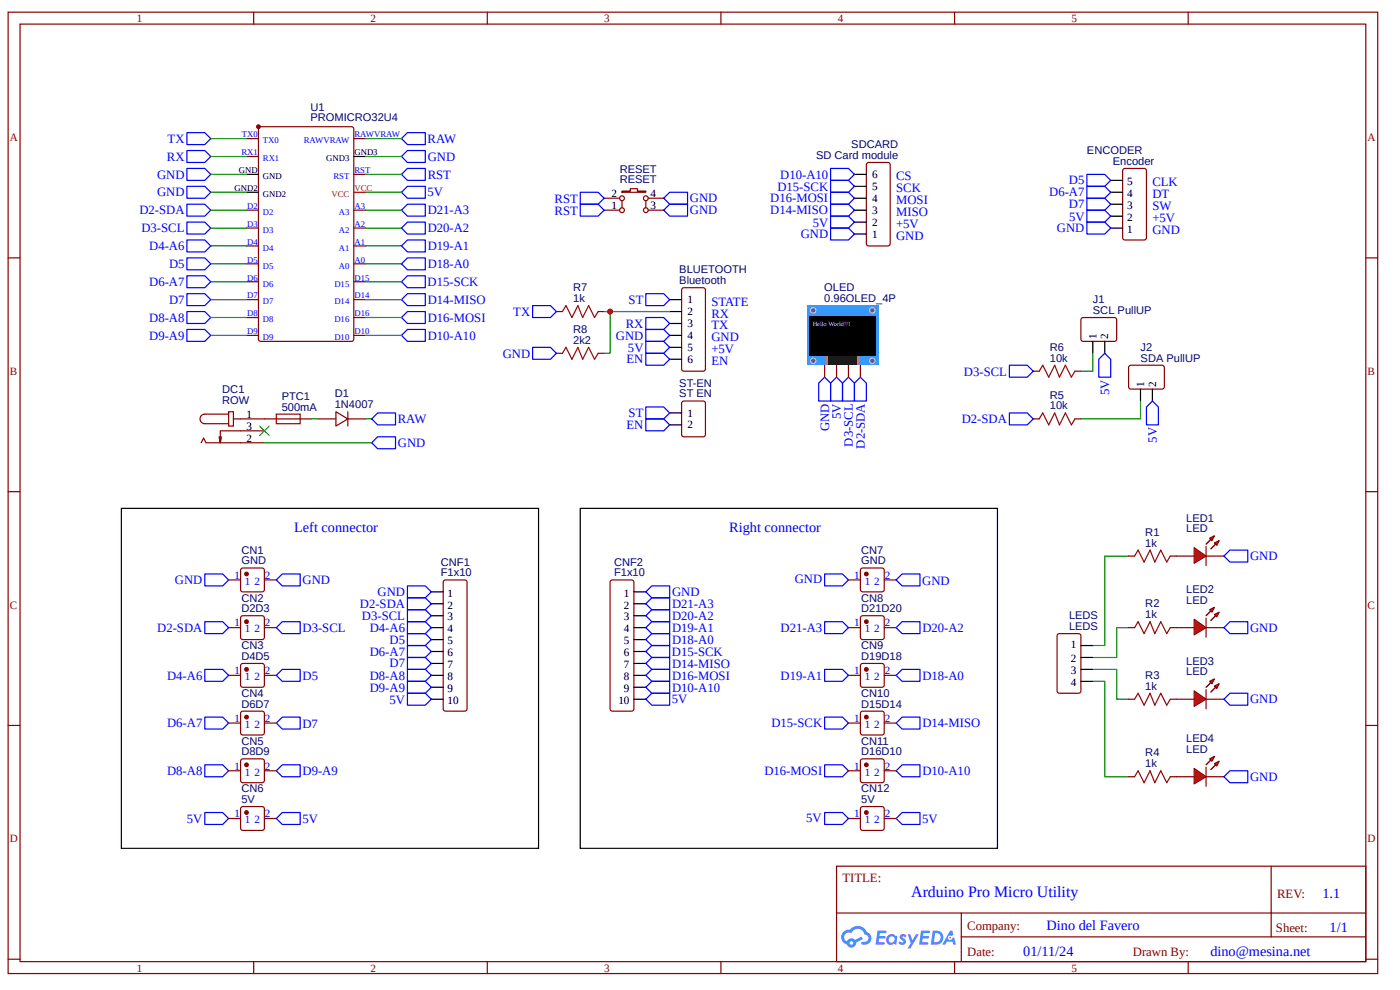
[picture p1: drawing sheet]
<svg xmlns="http://www.w3.org/2000/svg" width="297mm" height="210mm" viewBox="0 0 297 210" stroke-linecap="round" stroke-linejoin="round" font-family="sans-serif">
<g fill="none" stroke="#800" stroke-width=".25">
<path d="M1.7 2.6h290.6v203.8h-290.6zM4.3 5.1h285.5v198.8h-285.5zM53.8 2.6v2.5M103.4 2.6v2.5M152.9 2.6v2.5M202.5 2.6v2.5M252.1 2.6v2.5M1.7 54.7h2.6M289.8 54.7h2.5M1.7 104.2h2.6M289.8 104.2h2.5M1.7 153.8h2.6"/>
<path d="M289.8 153.8h2.5M177.5 183.6h112.3v20.3h-112.3zM177.5 193.6h112.2M203.9 198.6h85.8M203.9 193.6v10.1M269.7 183.7v14.9M1.7 203.4h2.6M53.8 203.9v2.5M103.4 203.9v2.5M152.9 203.9v2.5M202.5 203.9v2.5M252.1 203.9v2.5"/>
<path d="M289.8 203.4h2.5"/>
</g>
<g fill="#58f">
<path d="M191.1 198.2l.5-.2 .4 .1 .3 .3-.3 .4a.33 .33 0 0 0-.2-.3 .33 .33 0 0 0-.4 .1l.1 .1a.85 .85 0 0 1 .6 .7 .85 .85 0 0 1-.3 .8l-.6 .1-.6-.4 .3-.4 .5 .3 .3-.1-.1-.2a.88 .88 0 0 1-.5-1.3z"/>
<path d="M192.6 198.1h.5l.5 1.3 .7-1.3h.6l-1.8 3h-.5l.6-1.1z"/>
<path d="M186.2 197.3h1.6l.2 .1v.4h-1.3l-.1 .6h1.1l.2 .3-.3 .3h-1.1l-.1 .8h1.2l.1 .2-.1 .2-1.9 .1z"/>
<path d="M195.4 197.3h1.7l.2 .1-.1 .4h-1.3l-.1 .6h1.1l.2 .3-.2 .3h-1.2l-.1 .8h1.2l.2 .2-.2 .2-1.8 .1z"/>
<path d="M201.6 197.3h.4l.3 .9-.5 .2a.49 .49 0 0 0-.7 .2 .49 .49 0 0 0 .3 .7 .49 .49 0 0 0 .7-.4l.3-.2 .4 1.6h-.6l-.1-.7h-1.2l-.4 .7h-.6z"/>
<path d="M197.9 197.3l-.4 3h.9a1.51 1.51 0 0 0 1.7-1.5 1.51 1.51 0 0 0-1.7-1.5zM198.4 197.8a1.02 1.02 0 0 1 1.1 1.2 1.02 1.02 0 0 1-1.4 .8z"/>
<path d="M188.4 198.3a1.11 1.11 0 0 0-.3 1.6 1.11 1.11 0 0 0 1.6 .2l.5 .2 .2-1.7-.4-.2a1.01 1.01 0 0 0-1.6-.1zM188.5 199.2a.66 .66 0 0 1 1.3 0 .66 .66 0 0 1-1.3 0z"/>
<path d="M178.9 197.6a1.58 1.58 0 0 0 .8 2.6 1.01 1.01 0 0 0 1.1 .7 1.01 1.01 0 0 0 .8-1.1l1.5-.7-.4-.5-1.3 .7a1.02 1.02 0 0 0-1.7 .3 .99 .99 0 0 1-.5-1.4 .99 .99 0 0 1 1.4-.3 1.48 1.48 0 0 1 1.5-1 1.48 1.48 0 0 1 1.4 1.2 .82 .82 0 0 1 .7 1.1 .82 .82 0 0 1-1.2 .5l-.3 .1v.3a1.4 1.4 0 0 0 2-.6 1.4 1.4 0 0 0-.8-1.9 2.18 2.18 0 0 0-3.7-.5l-.7 .1zM180.2 199.9a.4 .4 0 0 1 .8 0 .4 .4 0 0 1-.8 0z"/>
<circle cx="201.6" cy="198.8" r=".19"/>
</g>
<g fill="none" stroke="#00f" stroke-width=".25">
<path d="M39.7 35.7h3.7l1.3 1.3-1.3 1.2h-3.7zM39.7 39.5h3.7l1.3 1.3-1.3 1.2h-3.7zM39.7 28.1h3.7l1.3 1.3-1.3 1.3h-3.7zM39.7 31.9h3.7l1.3 1.3-1.3 1.2h-3.7zM85.2 29.4l1.2-1.3h3.8v2.6h-3.8zM85.2 33.2l1.2-1.3h3.8v2.5h-3.8zM85.2 37l1.2-1.3h3.8v2.5h-3.8zM39.7 43.3h3.7l1.3 1.3-1.3 1.2h-3.7zM39.7 47.1h3.7l1.3 1.3-1.3 1.2h-3.7zM39.7 50.9h3.7l1.3 1.2-1.3 1.3h-3.7zM39.7 54.7h3.7l1.3 1.2-1.3 1.3h-3.7zM39.7 58.5h3.7l1.3 1.2-1.3 1.3h-3.7z"/>
<path d="M85.2 59.7l1.2-1.2h3.8v2.5h-3.8zM85.2 40.8l1.2-1.3h3.8v2.5h-3.8zM85.2 52.1l1.2-1.2h3.8v2.5h-3.8zM85.2 48.4l1.2-1.3h3.8v2.5h-3.8zM86.4 54.7h3.8v2.5h-3.8l-1.2-1.3zM86.4 43.3h3.8v2.5h-3.8l-1.2-1.2zM123.1 40.8h3.8l1.3 1.2-1.3 1.3h-3.8zM123.1 43.3h3.8l1.3 1.3-1.3 1.2h-3.8zM140.8 44.6l1.3-1.3h3.8v2.5h-3.8zM140.8 42l1.3-1.2h3.8v2.5h-3.8zM39.7 62.3h3.7l1.3 1.2-1.3 1.3h-3.7zM39.7 66.1h3.7l1.3 1.2-1.3 1.3h-3.7z"/>
<path d="M39.7 69.8h3.7l1.3 1.3-1.3 1.3h-3.7zM85.2 71.1l1.2-1.3h3.8v2.6h-3.8zM85.2 63.5l1.2-1.2h3.8v2.5h-3.8zM86.4 66.1h3.8v2.5h-3.8l-1.2-1.3zM137 69.8h3.8l1.3 1.3-1.3 1.3h-3.8zM137 72.4h3.8l1.3 1.2-1.3 1.3h-3.8zM137 62.3h3.8l1.3 1.2-1.3 1.3h-3.8zM137 74.9h3.8l1.3 1.3-1.3 1.2h-3.8zM177.5 80l1.2 1.2v3.8h-2.5v-3.8zM180 80l1.3 1.2v3.8h-2.6v-3.8zM182.5 80l1.3 1.2v3.8h-2.5v-3.8zM78.9 88.8l1.2-1.3h3.8v2.6h-3.8z"/>
<path d="M78.9 93.9l1.2-1.3h3.8v2.5h-3.8zM137 86.3h3.8l1.3 1.2-1.3 1.3h-3.8zM137 88.8h3.8l1.3 1.3-1.3 1.2h-3.8zM173.7 81.2l1.2-1.2 1.3 1.2v3.8h-2.5zM86.4 139.4h3.8l1.3 1.3-1.3 1.2h-3.8zM86.4 136.9h3.8l1.3 1.2-1.3 1.3h-3.8zM86.4 134.3h3.8l1.3 1.3-1.3 1.3h-3.8zM86.4 131.8h3.8l1.3 1.3-1.3 1.2h-3.8zM86.4 129.3h3.8l1.3 1.2-1.3 1.3h-3.8zM86.4 126.7h3.8l1.3 1.3-1.3 1.3h-3.8zM86.4 124.2h3.8l1.3 1.3-1.3 1.2h-3.8zM137 138.1l1.3-1.2h3.8v2.5h-3.8z"/>
<path d="M137 135.6l1.3-1.3h3.8v2.6h-3.8zM137 133.1l1.3-1.3h3.8v2.5h-3.8zM137 130.5l1.3-1.2h3.8v2.5h-3.8zM137 128l1.3-1.3h3.8v2.6h-3.8zM138.3 139.4h3.8v2.5h-3.8l-1.3-1.2zM138.3 124.2h3.8v2.5h-3.8l-1.3-1.2zM86.4 144.4h3.8l1.3 1.3-1.3 1.3h-3.8zM86.4 141.9h3.8l1.3 1.3-1.3 1.2h-3.8zM86.4 147h3.8l1.3 1.2-1.3 1.3h-3.8zM137 145.7l1.3-1.3h3.8v2.6h-3.8zM137 143.2l1.3-1.3h3.8v2.5h-3.8zM138.3 147h3.8v2.5h-3.8l-1.3-1.3z"/>
</g>
<g fill="none" stroke="#800" stroke-width=".25">
<path d="M128.2 44.6h3.2M128.2 42h3.2M132 40.5h1.7v-.5h1.5v.5h1.8v.3h-5zM132 42.5v1.6M137 42.5v1.6M137.5 44.6h3.3M137.5 42h3.3M144.7 61.1l.4-.1h4.1l.2 .1 .2 .3 .1 16.8-.1 .3-.3 .2h-4.2l-.3-.1-.2-.3v-16.8zM174.9 77.4v2.6M177.5 77.4v2.6M180 77.4v2.6M182.5 77.4v2.6"/>
<path d="M42.7 93.9l.5-1 .5 1h12.4M47 92.6l-.3 1.3M48.5 87.3h1v3h-1zM48.5 87.8h-5.1a1.01 1.01 0 0 0-1 1 1.01 1.01 0 0 0 1 1h5.1M49.5 88.8h16.7M56.1 91.3h-9.4v2.6l-.2-1.3M67.5 88.8h3.8M71.3 87.3l2.5 1.5-2.5 1.5zM73.8 88.8h3.8M73.8 87.3v3M144.7 85.2l.4-.2h4.1l.4 .2 .1 6.9-.3 .4-4.3 .1-.4-.2-.1-6.9zM94.2 123.1l.3-.1h4.1h.3l.2 .4v26.9l-.1 .2-.3 .3h-4.2l-.3-.1-.2-.3v-26.9z"/>
<path d="M129.6 123.1l.3-.1h4.1h.3l.2 .4v26.9l-.1 .2-.3 .3h-4.2l-.2-.1-.3-.3v-26.9z"/>
<circle cx="132" cy="42" r=".51"/>
<circle cx="132" cy="44.6" r=".51"/>
<circle cx="137" cy="42" r=".51"/>
<circle cx="137" cy="44.6" r=".51"/>
</g>
<g fill="none" stroke="#000" stroke-width=".25">
<path d="M142.1 63.5h2.5M142.1 66.1h2.5M142.1 68.6h2.5M142.1 71.1h2.5M142.1 73.6h2.5M142.1 76.2h2.5M142.1 87.5h2.5M142.1 90.1h2.5M91.5 125.5h2.5M91.5 128h2.5M91.5 130.5h2.5M91.5 133.1h2.5"/>
<path d="M91.5 135.6h2.5M91.5 138.1h2.5M134.5 125.5h2.5M134.5 128h2.5M134.5 130.5h2.5M134.5 133.1h2.5M134.5 135.6h2.5M134.5 138.1h2.5M91.5 140.7h2.5M91.5 143.2h2.5M91.5 145.7h2.5M91.5 148.2h2.5"/>
<path d="M134.5 140.7h2.5M134.5 143.2h2.5M134.5 145.7h2.5M134.5 148.2h2.5"/>
</g>
<path d="M55.1 90.3l2 2.1zM57.1 90.3l-2 2.1z" fill="#000"/>
<path d="M55.1 90.3l2 2.1M57.1 90.3l-2 2.1" fill="none" stroke="#3c3" stroke-width=".25"/>
<path d="M56.1 93.9h22.8M66.2 88.8h1.3M77.6 88.8h1.3" fill="none" stroke="#080" stroke-width=".25"/>
<path d="M58.6 87.8h5.1v2h-5.1z" fill="none" stroke="#a00000" stroke-width=".25"/>
<path d="M171.2 64.8h15.1v12.6h-15.1z" fill="#3299ff"/>
<circle cx="172.5" cy="76.5" r=".58" fill="#666"/>
<circle cx="172.5" cy="76.5" r=".58" fill="none" stroke="#ccc" stroke-width=".25"/>
<circle cx="185.1" cy="76.5" r=".58" fill="#666"/>
<circle cx="185.1" cy="76.5" r=".58" fill="none" stroke="#ccc" stroke-width=".25"/>
<circle cx="172.5" cy="65.8" r=".58" fill="#666"/>
<circle cx="172.5" cy="65.8" r=".58" fill="none" stroke="#ccc" stroke-width=".25"/>
<circle cx="185.1" cy="65.8" r=".58" fill="#666"/>
<circle cx="185.1" cy="65.8" r=".58" fill="none" stroke="#ccc" stroke-width=".25"/>
<path d="M175.3 75.4h6.9v2h-6.9z" fill="#fff"/>
<path d="M175.5 75.4v2M181.9 75.4v2" fill="none" stroke="#fc0" stroke-width=".33"/>
<path d="M175.8 75.4h5.9v2h-5.9z" fill="#323232"/>
<path d="M171.7 67.1h14.1v8.3h-14.1z" fill="#000"/>
<path d="M183.9 34.6l.4-.2h4l.3 .1 .2 .4 .1 16.7-.1 .3-.4 .2h-4.1h-.3l-.2-.4v-16.8zM238.3 35.9l.4-.2h4l.3 .1 .2 .3v14.3l-.1 .3-.3 .2h-4.1l-.3-.1-.2-.3v-14.3z" fill="none" stroke="#800" stroke-width=".25"/>
<path d="M181.3 39.5h2.5M181.3 37h2.5M235.6 38.2h2.6M181.3 49.6h2.5M181.3 47.1h2.5M181.3 44.6h2.5M181.3 42h2.5M235.6 48.4h2.6M235.6 45.8h2.6M235.6 43.3h2.6M235.6 40.8h2.6" fill="none" stroke="#000" stroke-width=".25"/>
<g fill="none" stroke="#00f" stroke-width=".25">
<path d="M176.2 38.2h3.8l1.3 1.3-1.3 1.3h-3.8zM176.2 35.7h3.8l1.3 1.3-1.3 1.2h-3.8zM230.6 37h3.8l1.2 1.2-1.2 1.3h-3.8zM230.6 39.5h3.8l1.2 1.3-1.2 1.2h-3.8zM176.2 48.4h3.8l1.3 1.2-1.3 1.3h-3.8zM176.2 45.8h3.8l1.3 1.3-1.3 1.3h-3.8zM176.2 43.3h3.8l1.3 1.3-1.3 1.2h-3.8zM176.2 40.8h3.8l1.3 1.2-1.3 1.3h-3.8zM230.6 47.1h3.8l1.2 1.3-1.2 1.2h-3.8zM230.6 44.6h3.8l1.2 1.2-1.2 1.3h-3.8zM230.6 42h3.8l1.2 1.3-1.2 1.3h-3.8zM43.4 121.7h3.8l1.3 1.3-1.3 1.2h-3.8z"/>
<path d="M43.4 131.8h3.8l1.3 1.3-1.3 1.2h-3.8zM58.6 133.1l1.3-1.3h3.8v2.5h-3.8zM174.9 121.7h3.8l1.3 1.3-1.3 1.2h-3.8zM174.9 131.8h3.8l1.3 1.3-1.3 1.2h-3.8zM190.1 133.1l1.3-1.3h3.8v2.5h-3.8zM43.4 141.9h3.8l1.3 1.3-1.3 1.2h-3.8zM43.4 152h3.8l1.3 1.3-1.3 1.3h-3.8zM58.6 143.2l1.3-1.3h3.8v2.5h-3.8zM58.6 153.3l1.3-1.3h3.8v2.6h-3.8zM174.9 141.9h3.8l1.3 1.3-1.3 1.2h-3.8zM174.9 152h3.8l1.3 1.3-1.3 1.3h-3.8zM190.1 143.2l1.3-1.3h3.8v2.5h-3.8z"/>
<path d="M190.1 153.3l1.3-1.3h3.8v2.6h-3.8zM43.4 172.3h3.8l1.3 1.2-1.3 1.3h-3.8zM43.4 162.1h3.8l1.3 1.3-1.3 1.3h-3.8zM58.6 163.4l1.3-1.3h3.8v2.6h-3.8zM174.9 162.1h3.8l1.3 1.3-1.3 1.3h-3.8zM190.1 173.5l1.3-1.2h3.8v2.5h-3.8zM191.4 162.1h3.8v2.6h-3.8l-1.3-1.3z"/>
</g>
<path d="M253.3 116.1l2.6 1.8-2.6 1.5z" fill="#f00"/>
<path d="M253.3 116.1l2.6 1.8-2.6 1.5zM255.9 115.9v4" fill="none" stroke="#800" stroke-width=".25"/>
<path d="M255.9 115.4l1-1z" fill="#800"/>
<path d="M256.9 114.4l-1 1" fill="none" stroke="#800" stroke-width=".25"/>
<path d="M256.9 116.4l1-1z" fill="#800"/>
<path d="M257.9 115.4l-1 1" fill="none" stroke="#800" stroke-width=".25"/>
<path d="M256.6 114.1l1-.5-.5 1z" fill="#f00"/>
<path d="M256.6 114.1l1-.5-.5 1z" fill="none" stroke="#800" stroke-width=".25"/>
<path d="M257.6 115.1l1-.5-.5 1z" fill="#f00"/>
<path d="M249.5 117.9h3.8M255.9 117.9h3.8M257.6 115.1l1-.5-.5 1z" fill="none" stroke="#800" stroke-width=".25"/>
<path d="M253.3 131.3l2.6 1.8-2.6 1.5z" fill="#f00"/>
<path d="M253.3 131.3l2.6 1.8-2.6 1.5zM255.9 131v4.1" fill="none" stroke="#800" stroke-width=".25"/>
<path d="M255.9 130.5l1-1z" fill="#800"/>
<path d="M256.9 129.5l-1 1" fill="none" stroke="#800" stroke-width=".25"/>
<path d="M256.9 131.6l1-1.1z" fill="#800"/>
<path d="M257.9 130.5l-1 1.1" fill="none" stroke="#800" stroke-width=".25"/>
<path d="M256.6 129.3l1-.5-.5 1z" fill="#f00"/>
<path d="M256.6 129.3l1-.5-.5 1z" fill="none" stroke="#800" stroke-width=".25"/>
<path d="M257.6 130.3l1-.5-.5 1z" fill="#f00"/>
<path d="M249.5 133.1h3.8M255.9 133.1h3.8M257.6 130.3l1-.5-.5 1z" fill="none" stroke="#800" stroke-width=".25"/>
<path d="M253.3 146.5l2.6 1.7-2.6 1.6z" fill="#f00"/>
<path d="M253.3 146.5l2.6 1.7-2.6 1.6zM255.9 146.2v4.1" fill="none" stroke="#800" stroke-width=".25"/>
<path d="M255.9 145.7l1-1z" fill="#800"/>
<path d="M256.9 144.7l-1 1" fill="none" stroke="#800" stroke-width=".25"/>
<path d="M256.9 146.7l1-1z" fill="#800"/>
<path d="M257.9 145.7l-1 1" fill="none" stroke="#800" stroke-width=".25"/>
<path d="M256.6 144.4l1-.5-.5 1.1z" fill="#f00"/>
<path d="M256.6 144.4l1-.5-.5 1.1z" fill="none" stroke="#800" stroke-width=".25"/>
<path d="M257.6 145.5l1-.5-.5 1z" fill="#f00"/>
<path d="M249.5 148.2h3.8M255.9 148.2h3.8M257.6 145.5l1-.5-.5 1z" fill="none" stroke="#800" stroke-width=".25"/>
<path d="M253.3 162.9l2.6 1.8-2.6 1.5z" fill="#f00"/>
<path d="M253.3 162.9l2.6 1.8-2.6 1.5zM255.9 162.7v4" fill="none" stroke="#800" stroke-width=".25"/>
<path d="M255.9 162.1l1-1z" fill="#800"/>
<path d="M256.9 161.1l-1 1" fill="none" stroke="#800" stroke-width=".25"/>
<path d="M257.9 162.1l-1 1.1z" fill="#800"/>
<path d="M257.9 162.1l-1 1.1" fill="none" stroke="#800" stroke-width=".25"/>
<path d="M256.6 160.9l1-.5-.5 1z" fill="#f00"/>
<path d="M256.6 160.9l1-.5-.5 1z" fill="none" stroke="#800" stroke-width=".25"/>
<path d="M257.6 161.9l1-.5-.5 1z" fill="#f00"/>
<path d="M55 27l.3-.1h19.3l.4 .3 .1 44.7-.4 .4-19.4 .1-.4-.3-.1-44.7zM239.4 117.9h1.3M248.3 117.9h1.2M224.4 134.5l.4-.2h4l.5 .3v11.9l-.3 .4-4.2 .1-.5-.3v-11.9zM239.4 133.1h1.3M248.3 133.1h1.2M239.4 148.2h1.3M248.3 148.2h1.2M239.4 164.7h1.3M248.3 164.7h5M255.9 164.7h3.8M257.6 161.9l1-.5-.5 1z" fill="none" stroke="#800" stroke-width=".25"/>
<path d="M260.9 116.6h3.8v2.6h-3.8l-1.2-1.3zM259.7 133.1l1.2-1.3h3.8v2.5h-3.8zM260.9 147h3.8v2.5h-3.8l-1.2-1.3zM259.7 164.7l1.2-1.3h3.8v2.5h-3.8z" fill="none" stroke="#00f" stroke-width=".25"/>
<path d="M229.3 136.9h2.5M229.3 139.4h2.5M229.3 141.9h2.5M229.3 144.4h2.5" fill="none" stroke="#000" stroke-width=".25"/>
<path d="M239.4 117.9h-5v19h-2.6M239.4 133.1h-2.5v6.3h-5.1M231.8 141.9h5.1v6.3h2.5M231.8 144.4h2.6v20.3h5" fill="none" stroke="#080" stroke-width=".25"/>
<path d="M240.7 117.9l.8-1.3 1.2 2.6 1.3-2.6 1 2.6 1.3-2.6 1.2 2.6 .8-1.3M240.7 133.1l.8-1.3 1.2 2.5 1.3-2.5 1 2.5 1.3-2.5 1.2 2.5 .8-1.2M240.7 148.2l.8-1.2 1.2 2.5 1.3-2.5 1 2.5 1.3-2.5 1.2 2.5 .8-1.3M240.7 164.7l.8-1.3 1.2 2.5 1.3-2.5 1 2.5 1.3-2.5 1.2 2.5 .8-1.2" fill="none" stroke="#a00000" stroke-width=".25"/>
<circle cx="54.8" cy="26.9" r=".38" fill="#800"/>
<g fill="none" stroke="#800" stroke-width=".25">
<path d="M52.3 29.4h2.5M52.3 33.2h2.5M75.1 29.4h2.5M75.1 37h2.5M52.3 44.6h2.5M52.3 48.4h2.5M52.3 52.1h2.5M52.3 55.9h2.5M52.3 59.7h2.5M75.1 44.6h2.5M75.1 48.4h2.5M75.1 52.1h2.5"/>
<path d="M75.1 55.9h2.5M75.1 59.7h2.5M52.3 63.5h2.5M52.3 67.3h2.5M52.3 71.1h2.5M75.1 63.5h2.5M75.1 67.3h2.5M75.1 71.1h2.5M51.2 120.6l.3-.2h4.1l.3 .2 .2 .3v4.1l-.2 .3-.3 .2h-4.1l-.3-.2-.2-.3v-4.1z"/>
<circle cx="54.8" cy="26.9" r=".38"/>
</g>
<path d="M52.3 37h2.5M75.1 33.2h2.5M52.3 40.8h2.5" fill="none" stroke="#000" stroke-width=".25"/>
<path d="M75.1 40.8h2.5" fill="none" stroke="#f00" stroke-width=".25"/>
<g fill="none" stroke="#080" stroke-width=".25">
<path d="M44.7 33.2h7.6M44.7 29.4h7.6M44.7 37h7.6M77.6 33.2h7.6M77.6 29.4h7.6M77.6 37h7.6M44.7 59.7h7.6M44.7 55.9h7.6M44.7 52.1h7.6M44.7 48.4h7.6M44.7 44.6h7.6M44.7 40.8h7.6"/>
<path d="M77.6 59.7h7.6M77.6 55.9h7.6M77.6 52.1h7.6M77.6 48.4h7.6M77.6 44.6h7.6M77.6 40.8h7.6M44.7 71.1h7.6M44.7 67.3h7.6M44.7 63.5h7.6M77.6 71.1h7.6M77.6 67.3h7.6M77.6 63.5h7.6"/>
</g>
<circle cx="52.3" cy="121.7" r=".38" fill="#800"/>
<g fill="none" stroke="#800" stroke-width=".25">
<path d="M48.5 123h2.5M51.2 130.7l.3-.2h4.1l.3 .2 .2 .3v4.1l-.2 .3-.3 .2h-4.1l-.3-.2-.2-.3v-4.1zM56.1 123h2.5"/>
<circle cx="52.3" cy="121.7" r=".38"/>
</g>
<circle cx="52.3" cy="131.8" r=".38" fill="#800"/>
<g fill="none" stroke="#800" stroke-width=".25">
<path d="M48.5 133.1h2.5M56.1 133.1h2.5M51.2 140.8l.3-.1h4.1l.3 .1 .2 .4v4l-.2 .4-.3 .1h-4.1l-.3-.1-.2-.4v-4z"/>
<circle cx="52.3" cy="131.8" r=".38"/>
</g>
<circle cx="52.3" cy="141.9" r=".38" fill="#800"/>
<g fill="none" stroke="#800" stroke-width=".25">
<path d="M48.5 143.2h2.5M51.2 150.9l.3-.1h4.1l.3 .1 .2 .4v4l-.2 .4-.3 .1h-4.1l-.3-.1-.2-.4v-4zM56.1 143.2h2.5"/>
<circle cx="52.3" cy="141.9" r=".38"/>
</g>
<circle cx="52.3" cy="152" r=".38" fill="#800"/>
<g fill="none" stroke="#800" stroke-width=".25">
<path d="M48.5 153.3h2.5M56.1 153.3h2.5M51.2 161l.3-.1h4.1l.3 .1 .2 .4v4l-.2 .4-.3 .1h-4.1l-.3-.1-.2-.4v-4z"/>
<circle cx="52.3" cy="152" r=".38"/>
</g>
<circle cx="52.3" cy="162.1" r=".38" fill="#800"/>
<g fill="none" stroke="#800" stroke-width=".25">
<path d="M48.5 163.4h2.5M51.2 171.1l.3-.1h4.1l.3 .1 .2 .4v4.1l-.2 .3-.3 .2h-4.1l-.3-.2-.2-.3v-4.1zM56.1 163.4h2.5"/>
<circle cx="52.3" cy="162.1" r=".38"/>
</g>
<circle cx="52.3" cy="172.3" r=".38" fill="#800"/>
<g fill="none" stroke="#800" stroke-width=".25">
<path d="M182.7 120.6l.3-.2h4.1l.3 .2 .2 .3v4.1l-.2 .3-.3 .2h-4.1l-.3-.2-.2-.3v-4.1zM48.5 173.5h2.5M56.1 173.5h2.5"/>
<circle cx="52.3" cy="172.3" r=".38"/>
</g>
<path d="M59.9 121.7h3.8v2.5h-3.8l-1.3-1.2zM58.6 173.5l1.3-1.2h3.8v2.5h-3.8z" fill="none" stroke="#00f" stroke-width=".25"/>
<circle cx="183.8" cy="121.7" r=".38" fill="#800"/>
<g fill="none" stroke="#800" stroke-width=".25">
<path d="M180 123h2.5M182.7 130.7l.3-.2h4.1l.3 .2 .2 .3v4.1l-.2 .3-.3 .2h-4.1l-.3-.2-.2-.3v-4.1zM187.6 123h2.5"/>
<circle cx="183.8" cy="121.7" r=".38"/>
</g>
<circle cx="183.8" cy="131.8" r=".38" fill="#800"/>
<g fill="none" stroke="#800" stroke-width=".25">
<path d="M180 133.1h2.5M187.6 133.1h2.5M182.7 140.8l.3-.1h4.1l.3 .1 .2 .4v4l-.2 .4-.3 .1h-4.1l-.3-.1-.2-.4v-4z"/>
<circle cx="183.8" cy="131.8" r=".38"/>
</g>
<circle cx="183.8" cy="141.9" r=".38" fill="#800"/>
<g fill="none" stroke="#800" stroke-width=".25">
<path d="M180 143.2h2.5M182.7 150.9l.3-.1h4.1l.3 .1 .2 .4v4l-.2 .4-.3 .1h-4.1l-.3-.1-.2-.4v-4zM187.6 143.2h2.5"/>
<circle cx="183.8" cy="141.9" r=".38"/>
</g>
<circle cx="183.8" cy="152" r=".38" fill="#800"/>
<g fill="none" stroke="#800" stroke-width=".25">
<path d="M180 153.3h2.5M187.6 153.3h2.5M182.7 161l.3-.1h4.1l.3 .1 .2 .4v4l-.2 .4-.3 .1h-4.1l-.3-.1-.2-.4v-4z"/>
<circle cx="183.8" cy="152" r=".38"/>
</g>
<circle cx="183.8" cy="162.1" r=".38" fill="#800"/>
<g fill="none" stroke="#800" stroke-width=".25">
<path d="M180 163.4h2.5M182.7 171.1l.3-.1h4.1l.3 .1 .2 .4v4.1l-.2 .3-.3 .2h-4.1l-.3-.2-.2-.3v-4.1zM187.6 163.4h2.5"/>
<circle cx="183.8" cy="162.1" r=".38"/>
</g>
<circle cx="183.8" cy="172.3" r=".38" fill="#800"/>
<g fill="none" stroke="#800" stroke-width=".25">
<path d="M118 66.1h1.3M118 74.9h1.3M126.9 66.1h1.3M126.9 74.9h1.3M219.2 78.7h1.3M228.1 78.7h1.2M229.5 67.5l.3-.2 6.9 .1 .2 .4-.1 4.4-.4 .2-6.9-.1-.2-.4v-4.1zM239.6 77.6l.3-.2 6.9 .1 .2 .4-.1 4.4-.4 .2-6.8-.1-.3-.4v-4.1zM219.2 88.8h1.3M228.1 88.8h1.2M180 173.5h2.5M187.6 173.5h2.5"/>
<circle cx="183.8" cy="172.3" r=".38"/>
</g>
<path d="M113 64.8h3.8l1.2 1.3-1.2 1.2h-3.8zM113 73.6h3.8l1.2 1.3-1.2 1.3h-3.8zM137 67.3h3.8l1.3 1.3-1.3 1.2h-3.8zM214.1 77.4h3.8l1.3 1.3-1.3 1.3h-3.8zM234.4 74.9l1.2 1.3v3.8h-2.5v-3.8zM214.1 87.5h3.8l1.3 1.3-1.3 1.3h-3.8zM244.5 85l1.3 1.3v3.8h-2.6v-3.8zM190.1 123l1.3-1.3h3.8v2.5h-3.8zM174.9 172.3h3.8l1.3 1.2-1.3 1.3h-3.8z" fill="none" stroke="#00f" stroke-width=".25"/>
<path d="M231.8 72.4v2.5M234.4 72.4v2.5M242 82.5v2.5M244.5 82.5v2.5M25.7 107.8h88.6v72.1h-88.6zM123.1 107.8h88.5v72.1h-88.5z" fill="none" stroke="#000" stroke-width=".25"/>
<path d="M119.3 66.1l.8-1.3 1.2 2.5 1.3-2.5 1 2.5 1.3-2.5 1.2 2.5 .8-1.2M119.3 74.9l.8-1.3 1.2 2.6 1.3-2.6 1 2.6 1.3-2.6 1.2 2.6 .8-1.3M220.5 78.7l.7-1.3 1.3 2.6 1.3-2.6 1 2.6 1.2-2.6 1.3 2.6 .8-1.3M220.5 88.8l.7-1.3 1.3 2.6 1.3-2.6 1 2.6 1.2-2.6 1.3 2.6 .8-1.3" fill="none" stroke="#a00000" stroke-width=".25"/>
<path d="M128.2 66.1h1.2v8.8h-1.2M129.4 66.1h12.7M231.8 74.9v3.8h-2.5M242 85v3.8h-12.7" fill="none" stroke="#080" stroke-width=".25"/>
<circle cx="129.4" cy="66.1" r=".63" fill="#c00"/>
<text font-size="3.4" fill="#00f" x="193.3" y="190.1">Arduino Pro Micro Utility</text>
<g font-size="3" fill="#00f">
<text x="62.4" y="112.8">Left connector</text>
<text x="154.7" y="112.8">Right connector</text>
<text x="280.6" y="190.3">1.1</text>
<text x="222" y="197.1">Dino del Favero</text>
<text x="282.1" y="197.7">1/1</text>
<text x="217.1" y="202.7">01/11/24</text>
<text x="256.8" y="202.7">dino@mesina.net</text>
</g>
<g font-size="2.7" fill="#00f">
<text x="35.4" y="34.1">RX</text>
<text x="35.6" y="30.3">TX</text>
<text x="90.7" y="30.3">RAW</text>
<text x="90.7" y="34.1">GND</text>
<text x="33.3" y="37.9">GND</text>
<text x="33.3" y="41.7">GND</text>
<text x="90.7" y="41.6">5V</text>
<text x="90.7" y="37.9">RST</text>
<text x="164.9" y="40.4">D15-SCK</text>
<text x="165.5" y="37.9">D10-A10</text>
<text x="190.1" y="40.8">SCK</text>
<text x="190.1" y="38.2">CS</text>
<text x="222.6" y="41.7">D6-A7</text>
<text x="226.8" y="39.1">D5</text>
<text x="244.5" y="39.5">CLK</text>
<text x="29.6" y="45.5">D2-SDA</text>
<text x="90.7" y="45.5">D21-A3</text>
<text x="117.7" y="43">RST</text>
<text x="117.7" y="45.5">RST</text>
<text x="146.4" y="45.4">GND</text>
<text x="146.4" y="42.9">GND</text>
<text x="163.4" y="45.5">D14-MISO</text>
<text x="163.4" y="42.9">D16-MOSI</text>
<text x="190.1" y="45.8">MISO</text>
<text x="190.1" y="43.3">MOSI</text>
<text x="226.8" y="44.1">D7</text>
<text x="226.8" y="46.8">5V</text>
<text x="244.5" y="47.1">+5V</text>
<text x="244.5" y="44.6">SW</text>
<text x="244.5" y="42">DT</text>
<text x="30" y="49.2">D3-SCL</text>
<text x="31.7" y="53">D4-A6</text>
<text x="90.7" y="53">D19-A1</text>
<text x="90.7" y="49.2">D20-A2</text>
<text x="169.9" y="50.6">GND</text>
<text x="172.4" y="48.1">5V</text>
<text x="190.1" y="50.9">GND</text>
<text x="190.1" y="48.4">+5V</text>
<text x="224.2" y="49.3">GND</text>
<text x="244.5" y="49.6">GND</text>
<text x="35.9" y="56.8">D5</text>
<text x="90.7" y="56.8">D18-A0</text>
<text x="31.7" y="60.6">D6-A7</text>
<text x="35.9" y="64.4">D7</text>
<text x="90.7" y="60.6">D15-SCK</text>
<text x="90.7" y="64.4">D14-MISO</text>
<text x="133.4" y="64.4">ST</text>
<text x="150.9" y="64.8">STATE</text>
<text x="31.7" y="68.2">D8-A8</text>
<text x="90.7" y="68.2">D16-MOSI</text>
<text x="108.9" y="66.9">TX</text>
<text x="132.8" y="69.5">RX</text>
<text x="150.9" y="69.8">TX</text>
<text x="150.9" y="67.3">RX</text>
<text x="31.7" y="72">D9-A9</text>
<text x="90.7" y="72">D10-A10</text>
<text x="106.6" y="75.8">GND</text>
<text x="130.7" y="72">GND</text>
<text x="132.9" y="77.1">EN</text>
<text x="133.2" y="74.6">5V</text>
<text x="150.9" y="77.4">EN</text>
<text x="150.9" y="74.9">+5V</text>
<text x="150.9" y="72.4">GND</text>
<text x="204.5" y="79.6">D3-SCL</text>
<text x="235.3" y="83.8" transform="rotate(-90 235.3 83.8)">5V</text>
<text x="84.4" y="89.7">RAW</text>
<text x="133.4" y="88.4">ST</text>
<text x="178.4" y="88.8" transform="rotate(-90 178.4 88.8)">5V</text>
<text x="204" y="89.7">D2-SDA</text>
<text x="84.4" y="94.8">GND</text>
<text x="132.9" y="91">EN</text>
<text x="175.9" y="91.4" transform="rotate(-90 175.9 91.4)">GND</text>
<text x="180.9" y="94.7" transform="rotate(-90 180.9 94.7)">D3-SCL</text>
<text x="183.5" y="95.1" transform="rotate(-90 183.5 95.1)">D2-SDA</text>
<text x="245.4" y="93.9" transform="rotate(-90 245.4 93.9)">5V</text>
<text x="265.2" y="118.8">GND</text>
<text x="37.1" y="123.8">GND</text>
<text x="64.2" y="123.9">GND</text>
<text x="168.6" y="123.6">GND</text>
<text x="195.7" y="124.1">GND</text>
<text x="76.3" y="128.9">D2-SDA</text>
<text x="76.8" y="131.4">D3-SCL</text>
<text x="80.1" y="126.4">GND</text>
<text x="142.6" y="126.4">GND</text>
<text x="142.6" y="131.4">D20-A2</text>
<text x="142.6" y="128.9">D21-A3</text>
<text x="33.4" y="134">D2-SDA</text>
<text x="64.2" y="134">D3-SCL</text>
<text x="78.4" y="134">D4-A6</text>
<text x="82.6" y="136.4">D5</text>
<text x="142.6" y="136.5">D18-A0</text>
<text x="142.6" y="134">D19-A1</text>
<text x="165.6" y="134">D21-A3</text>
<text x="195.7" y="134">D20-A2</text>
<text x="265.2" y="134">GND</text>
<text x="78.4" y="139">D6-A7</text>
<text x="82.6" y="141.5">D7</text>
<text x="142.6" y="139">D15-SCK</text>
<text x="142.6" y="141.5">D14-MISO</text>
<text x="35.5" y="144.1">D4-A6</text>
<text x="64.2" y="144.2">D5</text>
<text x="78.4" y="146.6">D9-A9</text>
<text x="78.4" y="144.1">D8-A8</text>
<text x="82.7" y="149.2">5V</text>
<text x="142.6" y="149.1">5V</text>
<text x="142.6" y="146.6">D10-A10</text>
<text x="142.6" y="144.1">D16-MOSI</text>
<text x="165.6" y="144.1">D19-A1</text>
<text x="195.7" y="144.1">D18-A0</text>
<text x="265.2" y="149.1">GND</text>
<text x="35.5" y="154.2">D6-A7</text>
<text x="64.2" y="154.3">D7</text>
<text x="163.6" y="154.2">D15-SCK</text>
<text x="195.7" y="154.2">D14-MISO</text>
<text x="35.5" y="164.3">D8-A8</text>
<text x="64.2" y="164.4">D9-A9</text>
<text x="162.2" y="164.3">D16-MOSI</text>
<text x="195.7" y="164.3">D10-A10</text>
<text x="265.2" y="165.6">GND</text>
<text x="39.7" y="174.5">5V</text>
<text x="64.2" y="174.4">5V</text>
<text x="171" y="174.3">5V</text>
<text x="195.7" y="174.4">5V</text>
</g>
<g font-size="2.7" fill="#800">
<text x="178.7" y="186.9">TITLE:</text>
<text x="270.9" y="190.3">REV:</text>
<text x="205.2" y="197.1">Company:</text>
<text x="270.7" y="197.6">Sheet:</text>
<text x="205.2" y="202.6">Date:</text>
<text x="240.3" y="202.7">Drawn By:</text>
</g>
<g font-size="2.4" fill="#800">
<text x="29" y="4.7">1</text>
<text x="78.6" y="4.7">2</text>
<text x="128.2" y="4.7">3</text>
<text x="177.7" y="4.7">4</text>
<text x="227.3" y="4.7">5</text>
<text x="2.1" y="29.9">A</text>
<text x="290.1" y="29.9">A</text>
<text x="2.1" y="79.5">B</text>
<text x="290.1" y="79.5">B</text>
<text x="2.1" y="129">C</text>
<text x="290.1" y="129">C</text>
<text x="2.1" y="178.6">D</text>
<text x="290.1" y="178.6">D</text>
<text x="29" y="206">1</text>
<text x="78.6" y="206">2</text>
<text x="128.2" y="206">3</text>
<text x="177.7" y="206">4</text>
<text x="227.3" y="206">5</text>
</g>
<g font-size="2.4" fill="#000080">
<text x="65.9" y="23.5">U1</text>
<text x="65.9" y="25.7">PROMICRO32U4</text>
<text x="173.1" y="33.7">SD Card module</text>
<text x="180.6" y="31.4">SDCARD</text>
<text x="230.6" y="32.7">ENCODER</text>
<text x="236.1" y="34.9">Encoder</text>
<text x="131.5" y="38.9">RESET</text>
<text x="131.5" y="36.6">RESET</text>
<text x="144.1" y="58">BLUETOOTH</text>
<text x="121.6" y="64">1k</text>
<text x="121.6" y="61.7">R7</text>
<text x="144.1" y="60.2">Bluetooth</text>
<text x="174.9" y="64">0.96OLED_4P</text>
<text x="174.9" y="61.8">OLED</text>
<text x="231.9" y="64.3">J1</text>
<text x="121.6" y="70.6">R8</text>
<text x="231.9" y="66.6">SCL PullUP</text>
<text x="121.6" y="72.9">2k2</text>
<text x="222.8" y="76.7">10k</text>
<text x="222.8" y="74.4">R6</text>
<text x="242" y="76.7">SDA PullUP</text>
<text x="242" y="74.4">J2</text>
<text x="47.2" y="83.3">DC1</text>
<text x="144.1" y="82">ST-EN</text>
<text x="47.2" y="85.6">ROW</text>
<text x="59.8" y="87">500mA</text>
<text x="59.8" y="84.8">PTC1</text>
<text x="71" y="86.5">1N4007</text>
<text x="71" y="84.3">D1</text>
<text x="144.1" y="84.3">ST EN</text>
<text x="222.8" y="86.8">10k</text>
<text x="222.8" y="84.5">R5</text>
<text x="243" y="113.6">R1</text>
<text x="251.7" y="112.8">LED</text>
<text x="251.7" y="110.6">LED1</text>
<text x="51.2" y="119.7">GND</text>
<text x="51.2" y="117.4">CN1</text>
<text x="93.5" y="119.9">CNF1</text>
<text x="130.3" y="119.9">CNF2</text>
<text x="182.7" y="119.7">GND</text>
<text x="182.7" y="117.4">CN7</text>
<text x="243" y="115.9">1k</text>
<text x="93.5" y="122.2">F1x10</text>
<text x="130.3" y="122.2">F1x10</text>
<text x="251.7" y="125.8">LED2</text>
<text x="51.2" y="129.8">D2D3</text>
<text x="51.2" y="127.5">CN2</text>
<text x="182.7" y="129.8">D21D20</text>
<text x="182.7" y="127.5">CN8</text>
<text x="226.8" y="131.3">LEDS</text>
<text x="243" y="131">1k</text>
<text x="243" y="128.8">R2</text>
<text x="251.7" y="128">LED</text>
<text x="51.2" y="137.6">CN3</text>
<text x="182.7" y="137.6">CN9</text>
<text x="226.8" y="133.6">LEDS</text>
<text x="51.2" y="139.9">D4D5</text>
<text x="182.7" y="139.9">D19D18</text>
<text x="243" y="143.9">R3</text>
<text x="251.7" y="143.2">LED</text>
<text x="251.7" y="140.9">LED3</text>
<text x="51.2" y="147.8">CN4</text>
<text x="182.7" y="147.8">CN10</text>
<text x="243" y="146.2">1k</text>
<text x="51.2" y="150">D6D7</text>
<text x="182.7" y="150">D15D14</text>
<text x="51.2" y="160.1">D8D9</text>
<text x="51.2" y="157.9">CN5</text>
<text x="182.7" y="160.1">D16D10</text>
<text x="182.7" y="157.9">CN11</text>
<text x="243" y="160.4">R4</text>
<text x="251.7" y="159.6">LED</text>
<text x="251.7" y="157.4">LED4</text>
<text x="51.2" y="168">CN6</text>
<text x="182.7" y="168">CN12</text>
<text x="243" y="162.7">1k</text>
<text x="51.2" y="170.2">5V</text>
<text x="182.7" y="170.2">5V</text>
</g>
<g font-size="2.4">
<text x="129.8" y="41.8">2</text>
<text x="138" y="41.8">4</text>
<text x="185.1" y="40.3">5</text>
<text x="185.1" y="37.7">6</text>
<text x="239.1" y="41.8">4</text>
<text x="239.1" y="39.2">5</text>
<text x="129.8" y="44.3">1</text>
<text x="138" y="44.3">3</text>
<text x="185.1" y="47.8">2</text>
<text x="185.1" y="45.3">3</text>
<text x="185.1" y="42.8">4</text>
<text x="239.1" y="46.8">2</text>
<text x="239.1" y="44.3">3</text>
<text x="185.1" y="50.4">1</text>
<text x="239.1" y="49.4">1</text>
<text x="145.9" y="64.3">1</text>
<text x="145.9" y="66.8">2</text>
<text x="145.9" y="69.3">3</text>
<text x="145.9" y="71.9">4</text>
<text x="232.6" y="71.9" transform="rotate(-90 232.6 71.9)">1</text>
<text x="235.1" y="71.9" transform="rotate(-90 235.1 71.9)">2</text>
<text x="145.9" y="74.4">5</text>
<text x="145.9" y="76.9">6</text>
<text x="242.7" y="82" transform="rotate(-90 242.7 82)">1</text>
<text x="245.2" y="82" transform="rotate(-90 245.2 82)">2</text>
<text x="52.3" y="88.6">1</text>
<text x="145.9" y="88.3">1</text>
<text x="52.3" y="93.6">2</text>
<text x="52.3" y="91.1">3</text>
<text x="145.9" y="90.8">2</text>
<text x="95" y="126.5">1</text>
<text x="95" y="129">2</text>
<text x="95" y="131.6">3</text>
<text x="132.4" y="126.5">1</text>
<text x="132.4" y="129">2</text>
<text x="132.4" y="131.6">3</text>
<text x="95" y="134.1">4</text>
<text x="95" y="136.6">5</text>
<text x="132.4" y="134.1">4</text>
<text x="132.4" y="136.6">5</text>
<text x="227.2" y="137.4">1</text>
<text x="95" y="139.1">6</text>
<text x="95" y="141.7">7</text>
<text x="132.4" y="139.1">6</text>
<text x="132.4" y="141.7">7</text>
<text x="227.2" y="140.4">2</text>
<text x="227.2" y="142.9">3</text>
<text x="95" y="144.2">8</text>
<text x="95" y="146.7">9</text>
<text x="95" y="149.3">10</text>
<text x="131.2" y="149.3">10</text>
<text x="132.4" y="144.2">8</text>
<text x="132.4" y="146.7">9</text>
<text x="227.2" y="145.5">4</text>
</g>
<g font-size="2.4" fill="#00f">
<text x="49.7" y="122.7">1</text>
<text x="52" y="124">1</text>
<text x="54" y="124">2</text>
<text x="56.2" y="122.7">2</text>
<text x="181.2" y="122.7">1</text>
<text x="183.5" y="124">1</text>
<text x="185.5" y="124">2</text>
<text x="187.7" y="122.7">2</text>
<text x="49.7" y="132.8">1</text>
<text x="52" y="134.1">1</text>
<text x="54" y="134.1">2</text>
<text x="56.2" y="132.8">2</text>
<text x="181.2" y="132.8">1</text>
<text x="183.5" y="134.1">1</text>
<text x="185.5" y="134.1">2</text>
<text x="187.7" y="132.8">2</text>
<text x="49.7" y="142.9">1</text>
<text x="56.2" y="142.9">2</text>
<text x="181.2" y="142.9">1</text>
<text x="187.7" y="142.9">2</text>
<text x="52" y="144.2">1</text>
<text x="54" y="144.2">2</text>
<text x="183.5" y="144.2">1</text>
<text x="185.5" y="144.2">2</text>
<text x="49.7" y="153">1</text>
<text x="52" y="154.3">1</text>
<text x="54" y="154.3">2</text>
<text x="56.2" y="153">2</text>
<text x="181.2" y="153">1</text>
<text x="183.5" y="154.3">1</text>
<text x="185.5" y="154.3">2</text>
<text x="187.7" y="153">2</text>
<text x="49.7" y="163.2">1</text>
<text x="52" y="164.4">1</text>
<text x="54" y="164.4">2</text>
<text x="56.2" y="163.2">2</text>
<text x="181.2" y="163.2">1</text>
<text x="183.5" y="164.4">1</text>
<text x="185.5" y="164.4">2</text>
<text x="187.7" y="163.2">2</text>
<text x="49.7" y="173.3">1</text>
<text x="56.2" y="173.3">2</text>
<text x="181.2" y="173.3">1</text>
<text x="187.7" y="173.3">2</text>
<text x="52" y="174.5">1</text>
<text x="54" y="174.5">2</text>
<text x="183.5" y="174.5">1</text>
<text x="185.5" y="174.5">2</text>
</g>
<g font-size="1.9" fill="#00f">
<text x="51.3" y="29.1">TX0</text>
<text x="75.2" y="29.1">RAWVRAW</text>
<text x="51.2" y="32.9">RX1</text>
<text x="55.8" y="34.2">RX1</text>
<text x="55.8" y="30.4">TX0</text>
<text x="64.4" y="30.4">RAWVRAW</text>
<text x="70.7" y="38">RST</text>
<text x="75.2" y="36.7">RST</text>
<text x="52.4" y="44.3">D2</text>
<text x="55.8" y="45.6">D2</text>
<text x="71.9" y="45.6">A3</text>
<text x="75.2" y="44.3">A3</text>
<text x="52.4" y="48.1">D3</text>
<text x="52.4" y="51.9">D4</text>
<text x="55.8" y="49.4">D3</text>
<text x="55.8" y="53.2">D4</text>
<text x="71.9" y="53.2">A1</text>
<text x="71.9" y="49.4">A2</text>
<text x="75.2" y="51.9">A1</text>
<text x="75.2" y="48.1">A2</text>
<text x="52.4" y="55.7">D5</text>
<text x="52.4" y="59.5">D6</text>
<text x="55.8" y="57">D5</text>
<text x="71.9" y="57">A0</text>
<text x="75.2" y="59.5">D15</text>
<text x="75.2" y="55.7">A0</text>
<text x="52.4" y="63.3">D7</text>
<text x="55.8" y="60.7">D6</text>
<text x="55.8" y="64.5">D7</text>
<text x="70.9" y="64.5">D14</text>
<text x="70.9" y="60.7">D15</text>
<text x="75.2" y="63.3">D14</text>
<text x="52.4" y="67.1">D8</text>
<text x="52.4" y="70.9">D9</text>
<text x="55.8" y="68.3">D8</text>
<text x="70.9" y="68.3">D16</text>
<text x="75.2" y="70.9">D10</text>
<text x="75.2" y="67.1">D16</text>
<text x="55.8" y="72.1">D9</text>
<text x="70.9" y="72.1">D10</text>
</g>
<g font-size="1.9">
<text x="69.2" y="34.2">GND3</text>
<text x="75.2" y="32.9">GND3</text>
<text x="49.8" y="40.5">GND2</text>
<text x="50.7" y="36.7">GND</text>
<text x="55.8" y="41.8">GND2</text>
<text x="55.8" y="38">GND</text>
</g>
<g font-size="1.9" fill="#f00">
<text x="70.3" y="41.8">VCC</text>
<text x="75.2" y="40.5">VCC</text>
</g>
<text font-size="1.3" fill="#fff" x="172.4" y="69.1">Hello World!!!</text>
</svg>
